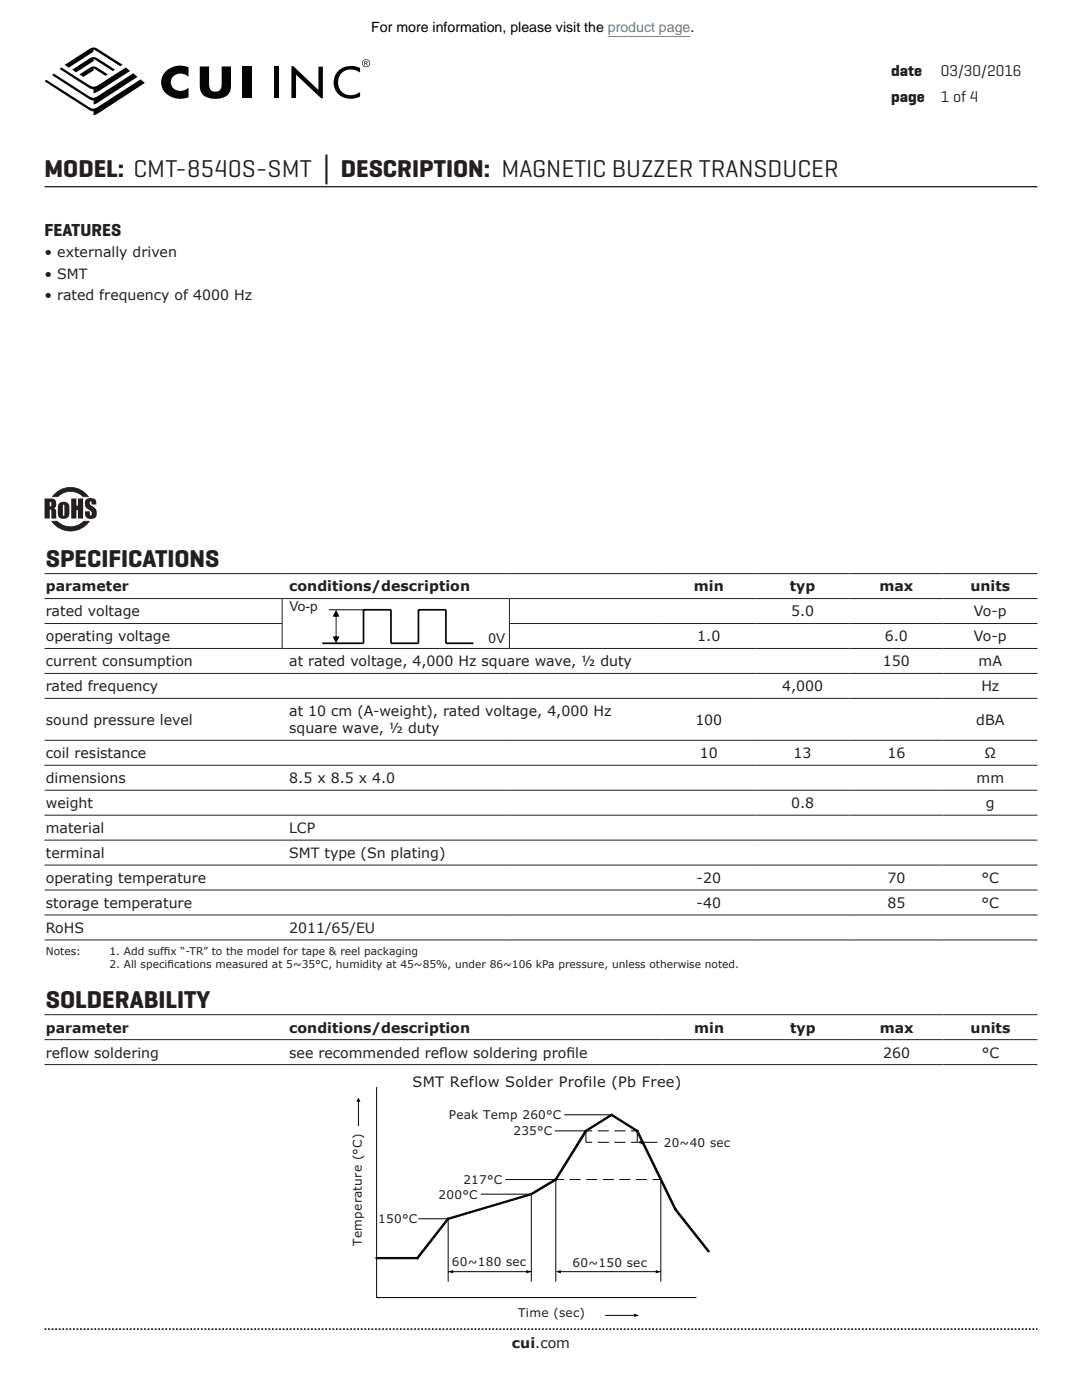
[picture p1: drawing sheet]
<svg xmlns="http://www.w3.org/2000/svg" width="216mm" height="279mm" viewBox="0 0 216 279" stroke-linecap="round" stroke-linejoin="round" font-family="sans-serif">
<path d="M8.9 37.3h198.1" fill="none" stroke="#231f20" stroke-width=".26"/>
<g fill="#040503">
<path d="M15.8 14.9l1.4-.9a2.02 2.02 0 0 1 2-.6l2.3 1.4-.5 .3-2.3-1.4v.4l-2.1 1.3z"/>
<path d="M14.4 13.9l2.8-1.8a2.04 2.04 0 0 1 2-.6l3.8 2.4-.5 .3-3.8-2.4v.4l-3.5 2.2z"/>
<path d="M8.9 16.2l.3-.3 8.2 5.3a1.48 1.48 0 0 0 2.2 .1l8.4-5.5 .9 .7-9.4 6.2-.8 .3v-.8h-.2a43.1 43.1 0 0 1-6.5-4z"/>
<path d="M10.4 15l.3-.3 6.7 4.3a1.48 1.48 0 0 0 2.2 .1l7-4.5 .8 .7-7.9 5.2-.8 .3v-.7l-.2-.1a32.5 32.5 0 0 1-5.6-3.4z"/>
<path d="M11.9 13.7l.4-.2 5.1 3.3a1.69 1.69 0 0 0 2.3 .2l5.4-3.5 .9 .7-6.4 4.1-.9 .3-.1-.8-1-.3z"/>
<path d="M12.9 13l4.4-2.9a1.96 1.96 0 0 1 1.9-.5l5.3 3.3-.5 .3-5.3-3.3v.4l-5 3.2z"/>
<path d="M54.7 13.3h.9v6.3h-.9z"/>
<path d="M58.2 13.2h.4l4.9 4.8v-4.7h.9v6.3h-.3l-5-4.7v4.7h-1z"/>
<path d="M67.5 14.1a3.9 3.9 0 0 1 4.4-.5v.9a2.63 2.63 0 0 0-4.1 .6 2.63 2.63 0 0 0 1.5 3.8h1.5l1.1-.6v1a3.4 3.4 0 0 1-4-.3 3.4 3.4 0 0 1-1.1-3.8z"/>
<path d="M33.2 14.1a4.3 4.3 0 0 1 4.4-.7v2a1.96 1.96 0 0 0-2.3-.6 1.96 1.96 0 0 0-1.2 2.1 2.12 2.12 0 0 0 3.5 .6v1.9a4.1 4.1 0 0 1-5.3-2.1l-.1-.4a3.1 3.1 0 0 1 1-2.8z"/>
<path d="M39.9 13.3h1.8v3.3a1.32 1.32 0 0 0 1.3 1.7 1.32 1.32 0 0 0 1.2-1.7v-3.3h1.9v3.5a2.47 2.47 0 0 1-2.6 2.9 3.2 3.2 0 0 1-3.5-1.5l-.1-.9z"/>
<path d="M48.4 13.3h1.9v6.3h-1.9z"/>
</g>
<path d="M72.8 12.3v.3l.4-.1-.1-.2zM72.7 12.2h.3a.25 .25 0 0 1 .3 .2 .25 .25 0 0 1-.2 .3l.3 .4h-.2l-.3-.4-.1 .4h-.1zM72.4 12.6a.67 .67 0 0 0 1.3 0 .67 .67 0 0 0-1.3 0zM72.2 12.6a.8 .8 0 0 1 1.6 0 .8 .8 0 0 1-1.6 0z" fill="#231f20"/>
<path d="M8.9 265.3h198.1" fill="none" stroke="#231f20" stroke-width=".35" stroke-dasharray=".4 .4 .4 .4 .4 .4" stroke-dashoffset=".7" stroke-linecap="butt"/>
<path d="M72.5 128.4v-6.7h5.5v6.7M89 121.7h-5.5v6.7" fill="none" stroke="#050504" stroke-width=".34"/>
<path d="M65.7 121.7h6.8" fill="none" stroke="#050504" stroke-width=".2"/>
<path d="M67 122.8h.2l-.1 4.5zM67.1 121.7l.6 1.4h-1.3zM66.4 127h1.3l-.6 1.4z" fill="#050504"/>
<path d="M64.3 128.4h8.2M78 128.4h5.5M89 121.7v6.7h5.5" fill="none" stroke="#050504" stroke-width=".34"/>
<g fill="#231f20">
<path d="M14.2 99.5h1v1.4h.4v-1.4h1v4h-1v-1.7h-.4v1.7h-1z"/>
<path d="M17.1 99.7a1.2 1.2 0 0 1 1.4-.3 1.2 1.2 0 0 1 .7 1.3h-.9l-.1-.6a.42 .42 0 0 0-.4 .4 .42 .42 0 0 0 .5 .4 1.48 1.48 0 0 1 .5 2.5 1.23 1.23 0 0 1-1.4 0 1.23 1.23 0 0 1-.4-1.4h.9l.1 .9a.52 .52 0 0 0 .3-.5 .52 .52 0 0 0-.3-.5 1.44 1.44 0 0 1-.9-2.2z"/>
<path d="M10.8 98.7a4.4 4.4 0 0 1 6.8 .4h-1a3.6 3.6 0 0 0-5.1 0h-1z"/>
<path d="M10.3 104h1.1a3.7 3.7 0 0 0 5.3 0h1.1a4.6 4.6 0 0 1-7.5 0z"/>
<path d="M9.9 100.2v.9a.47 .47 0 0 0 .4-.5 .47 .47 0 0 0-.4-.4zM8.9 99.5h.7a1.17 1.17 0 0 1 1.6 .8l-.1 .9-.5 .2a.76 .76 0 0 1 .6 1v1.1h-1v-1.6l-.3-.2v1.8h-1z"/>
<path d="M12.6 100.7v1.9l.1 .4 .1-.2v-1.7v-.3zM11.9 100.4a1.18 1.18 0 0 1 1.3-.2 1.18 1.18 0 0 1 .6 1.2v.8a1.17 1.17 0 0 1-.8 1.3 1.17 1.17 0 0 1-1.4-.8v-1.6z"/>
<path d="M11 98.6l-.4 .5h.9a3.6 3.6 0 0 1 5.1 0h.9a4.3 4.3 0 0 0-6.5-.5zM10.8 98.6a4.3 4.3 0 0 1 6.9 .6h-1.1a3.6 3.6 0 0 0-5.1 0h-1.1z"/>
<path d="M10.5 104.1a4.5 4.5 0 0 0 7.2 0h-1a3.8 3.8 0 0 1-5.3 0zM10.3 104l1.1-.1a3.7 3.7 0 0 0 5.3 0l1.2 .1a4.5 4.5 0 0 1-7.6 0z"/>
</g>
<g fill="none" stroke="#231f20" stroke-width=".2">
<path d="M8.9 119.5h198.1M8.9 114.5h198.1M56.3 119.5v4.8M101.6 119.5v4.8M8.9 129.4h198.1M8.9 124.4h47.5M8.9 134.4h198.1M8.9 139.4h198.1M56.3 124.5v4.8M101.6 124.4h105.4M101.6 124.5v4.8M8.9 147.7h198.1"/>
<path d="M8.9 152.7h198.1M8.9 157.7h198.1M8.9 162.7h198.1M8.9 167.7h198.1M8.9 172.6h198.1M8.9 177.6h198.1M8.9 182.6h198.1M8.9 187.6h198.1M8.9 202.5h198.1M8.9 207.5h198.1M8.9 212.5h198.1"/>
</g>
<path d="M75 251h.1v.2z" fill="#040503"/>
<path d="M75.1 251h-.1l.1 .2" fill="none" stroke="#040503" stroke-width=".2"/>
<path d="M75.1 251h8.2v.2h-8.2z" fill="#040503"/>
<path d="M75.1 251h8.2v.2h-8.2z" fill="none" stroke="#040503" stroke-width=".2"/>
<path d="M83.3 251l.1 .1-.1 .1z" fill="#040503"/>
<path d="M83.3 251l.1 .1-.1 .1" fill="none" stroke="#040503" stroke-width=".2"/>
<path d="M83.1 251l.3 .2h-.2z" fill="#040503"/>
<path d="M83.2 251v.2h.2" fill="none" stroke="#040503" stroke-width=".2"/>
<path d="M89.3 243.1l.2 .2-6.1 7.9-.2-.2z" fill-rule="evenodd" fill="#040503"/>
<path d="M89.3 243.1l.2 .2-6.1 7.9-.2-.2z" fill="none" stroke="#040503" stroke-width=".2"/>
<path d="M89.3 243.1h.2l.1 .2z" fill="#040503"/>
<path d="M89.3 243.1h.2v.2" fill="none" stroke="#040503" stroke-width=".2"/>
<path d="M89.3 243.1l.2 .3-.2-.1z" fill="#040503"/>
<path d="M89.4 243.1l-.1 .2 .2 .1" fill="none" stroke="#040503" stroke-width=".2"/>
<path d="M89.4 243.1l16.6-4.9 .1 .2-16.6 5z" fill-rule="evenodd" fill="#040503"/>
<path d="M89.4 243.1l16.6-4.9 .1 .2-16.6 5z" fill="none" stroke="#040503" stroke-width=".2"/>
<path d="M106 238.2l.2 .1-.1 .1z" fill="#040503"/>
<path d="M106 238.2l.2 .1-.1 .1" fill="none" stroke="#040503" stroke-width=".2"/>
<path d="M110.8 235.3l.2 .2h-.2z" fill="#040503"/>
<path d="M110.8 235.3v.2h.2" fill="none" stroke="#040503" stroke-width=".2"/>
<path d="M116.8 225.6l.3 .1-6.1 9.8-.2-.2z" fill-rule="evenodd" fill="#040503"/>
<path d="M116.8 225.6l.3 .1-6.1 9.8-.2-.2z" fill="none" stroke="#040503" stroke-width=".2"/>
<path d="M116.8 225.6h.2l.1 .1z" fill="#040503"/>
<path d="M116.8 225.6h.2l.1 .1" fill="none" stroke="#040503" stroke-width=".2"/>
<path d="M116.8 225.6l.2 .2h-.2z" fill="#040503"/>
<path d="M116.8 225.6v.1l.2 .1" fill="none" stroke="#040503" stroke-width=".2"/>
<path d="M116.8 225.6l5.1-3.2 .2 .2-5.1 3.2z" fill-rule="evenodd" fill="#040503"/>
<path d="M116.8 225.6l5.1-3.2 .2 .2-5.1 3.2z" fill="none" stroke="#040503" stroke-width=".2"/>
<path d="M121.9 222.4h.2l.1 .1z" fill="#040503"/>
<path d="M121.9 222.4h.3l-.1 .2" fill="none" stroke="#040503" stroke-width=".2"/>
<path d="M121.9 222.4h.2l-.2 .2z" fill="#040503"/>
<path d="M122.1 222.4h-.2v.2" fill="none" stroke="#040503" stroke-width=".2"/>
<path d="M122.1 222.4l5.1 3.2-.1 .2-5.2-3.2z" fill-rule="evenodd" fill="#040503"/>
<path d="M122.1 222.4l5.1 3.2-.1 .2-5.2-3.2z" fill="none" stroke="#040503" stroke-width=".2"/>
<path d="M127.1 225.7l.2-.1v.1l-.2 .1z" fill="#040503"/>
<path d="M75.1 216.9v42.1h63.9M127.2 225.6l.1 .1-.2 .1M83.5 243.2h5.9" fill="none" stroke="#040503" stroke-width=".2"/>
<path d="M127 225.6l.3 .1h-.3z" fill="#040503"/>
<path d="M127.3 225.6h-.2l-.1 .1" fill="none" stroke="#040503" stroke-width=".2"/>
<path d="M127 225.7h.3l7.6 15.6-.3 .1z" fill-rule="evenodd" fill="#040503"/>
<path d="M127 225.7h.3l7.6 15.6-.3 .1z" fill="none" stroke="#040503" stroke-width=".2"/>
<path d="M134.6 241.4l.3-.1-.1 .1z" fill="#040503"/>
<g fill="none" stroke="#040503" stroke-width=".2">
<path d="M95.9 238.3h10.1M106 238.6v17.2M110.9 235.4v20.4M112.6 222.5h9.6M116.9 228h1.3M119.3 228h2.2M122.6 228h2.2M125.9 228h1.2M131.9 235.4v20.4M89.4 243.2v12.6M89.4 253.8h16.6M111.9 253.8h20"/>
<path d="M134.9 241.3l-.1 .1h-.2"/>
</g>
<path d="M126.5 262.2l1 .3-1 .3z" fill="#040503"/>
<path d="M120.7 262.5h6" fill="none" stroke="#040503" stroke-width=".2"/>
<g fill="#040503">
<path d="M130.8 253.5l1.1 .3-1.1 .3z"/>
<path d="M105 253.5l1 .3-1 .3z"/>
<path d="M110.9 253.8l1-.3v.6z"/>
<path d="M89.4 253.8l1-.3v.6z"/>
<path d="M71.5 219l.4 .9h-.8z"/>
</g>
<path d="M71.5 219.7v5M110.7 225.7h7.5M116.9 225.7v2.3M119.3 225.7h2.2M122.6 225.7h2.2M125.9 225.7h1.2v2.3" fill="none" stroke="#040503" stroke-width=".2"/>
<path d="M127.1 228l.4-.1v.1z" fill="#040503"/>
<path d="M127.5 228h3.7" fill="none" stroke="#040503" stroke-width=".2"/>
<path d="M127.1 228l1.1-.4v.7z" fill="#040503"/>
<path d="M134.6 241.2h.3l-.3 .2z" fill="#040503"/>
<path d="M134.9 241.2h-.3v.2" fill="none" stroke="#040503" stroke-width=".2"/>
<path d="M134.6 241.4l.3-.2 6.6 8.4-.3 .2z" fill-rule="evenodd" fill="#040503"/>
<path d="M134.6 241.4l.3-.2 6.6 8.4-.3 .2z" fill="none" stroke="#040503" stroke-width=".2"/>
<path d="M141.2 249.8l.3-.1-.1 .1z" fill="#040503"/>
<path d="M141.5 249.6v.2h-.3" fill="none" stroke="#040503" stroke-width=".2"/>
<path d="M105.9 238.2l.2 .2h-.2z" fill="#040503"/>
<path d="M105.9 238.2v.2h.2" fill="none" stroke="#040503" stroke-width=".2"/>
<path d="M105.9 238.2l4.9-2.9 .2 .2-4.9 2.9z" fill-rule="evenodd" fill="#040503"/>
<path d="M105.9 238.2l4.9-2.9 .2 .2-4.9 2.9z" fill="none" stroke="#040503" stroke-width=".2"/>
<path d="M110.8 235.3h.2v.2z" fill="#040503"/>
<path d="M100.8 235.4h11.8M110.8 235.3h.2v.2M113.6 235.4h2.2M117 235.4h2.2M120.3 235.4h2.2M123.6 235.4h2.2M126.9 235.4h2.2M130.2 235.4h1.7" fill="none" stroke="#040503" stroke-width=".2"/>
<path d="M121.3 7.3h16.5" fill="none" stroke="#4582a4" stroke-width=".2"/>
<g font-size="4.9" fill="#231f20">
<text x="8.9" y="35.3">MODEL: CMT-8540S-SMT │ DESCRIPTION: MAGNETIC BUZZER TRANSDUCER</text>
<text x="9.1" y="113.1">SPECIFICATIONS</text>
<text x="9.1" y="201.1">SOLDERABILITY</text>
</g>
<text font-size="3.5" fill="#231f20" x="8.9" y="47.1">FEATURES</text>
<g font-size="3.2" fill="#231f20">
<text x="177.8" y="15.1">date</text>
<text x="187.7" y="15.1">03/30/2016</text>
<text x="177.8" y="20.4">page</text>
<text x="187.7" y="20.4">1 of 4</text>
</g>
<text font-size="2.9" fill="#231f20" x="82.3" y="216.9">SMT Reflow Solder Profile (Pb Free)</text>
<text font-size="2.8" x="74.1" y="6.4">For more information, please visit the product page.</text>
<g font-size="2.8" fill="#231f20">
<text x="8.9" y="51.4">• externally driven</text>
<text x="8.9" y="55.6">• SMT</text>
<text x="8.9" y="59.8">• rated frequency of 4000 Hz</text>
<text x="9.1" y="118">parameter</text>
<text x="57.7" y="118">conditions/description</text>
<text x="138.5" y="118">min</text>
<text x="157.6" y="118">typ</text>
<text x="175.5" y="118">max</text>
<text x="193.6" y="118">units</text>
<text x="9.1" y="123">rated voltage</text>
<text x="157.8" y="123">5.0</text>
<text x="194.3" y="123">Vo-p</text>
<text x="9.1" y="128">operating voltage</text>
<text x="139.1" y="128">1.0</text>
<text x="176.6" y="128">6.0</text>
<text x="194.3" y="128">Vo-p</text>
<text x="9.1" y="133">current consumption</text>
<text x="9.1" y="138">rated frequency</text>
<text x="57.7" y="133">at rated voltage, 4,000 Hz square wave, ½ duty</text>
<text x="156.1" y="138">4,000</text>
<text x="176.2" y="133">150</text>
<text x="195.3" y="133">mA</text>
<text x="195.8" y="138">Hz</text>
<text x="57.7" y="142.9">at 10 cm (A-weight), rated voltage, 4,000 Hz</text>
<text x="9.1" y="144.6">sound pressure level</text>
<text x="57.7" y="146.3">square wave, ½ duty</text>
<text x="138.7" y="144.6">100</text>
<text x="194.8" y="144.6">dBA</text>
<text x="9.1" y="151.3">coil resistance</text>
<text x="139.6" y="151.3">10</text>
<text x="158.4" y="151.3">13</text>
<text x="177.1" y="151.3">16</text>
<text x="196.5" y="151.3">Ω</text>
<text x="9.1" y="156.3">dimensions</text>
<text x="9.1" y="161.3">weight</text>
<text x="57.7" y="156.3">8.5 x 8.5 x 4.0</text>
<text x="157.8" y="161.3">0.8</text>
<text x="194.9" y="156.3">mm</text>
<text x="196.7" y="161.3">g</text>
<text x="9.1" y="166.3">material</text>
<text x="57.7" y="166.3">LCP</text>
<text x="9.1" y="171.2">terminal</text>
<text x="57.7" y="171.2">SMT type (Sn plating)</text>
<text x="9.1" y="176.2">operating temperature</text>
<text x="139" y="176.2">-20</text>
<text x="177.1" y="176.2">70</text>
<text x="195.9" y="176.2">°C</text>
<text x="9.1" y="181.2">storage temperature</text>
<text x="139" y="181.2">-40</text>
<text x="177.1" y="181.2">85</text>
<text x="195.9" y="181.2">°C</text>
<text x="9.1" y="186.2">RoHS</text>
<text x="57.7" y="186.2">2011/65/EU</text>
<text x="9.1" y="206.1">parameter</text>
<text x="57.7" y="206.1">conditions/description</text>
<text x="138.5" y="206.1">min</text>
<text x="157.7" y="206.1">typ</text>
<text x="175.6" y="206.1">max</text>
<text x="193.7" y="206.1">units</text>
<text x="9.1" y="211.1">ref</text>
<text x="12" y="211.1">low soldering</text>
<text x="57.7" y="211.1">see recommended ref</text>
<text x="87.7" y="211.1">low soldering prof</text>
<text x="113" y="211.1">ile</text>
<text x="176.2" y="211.1">260</text>
<text x="195.9" y="211.1">°C</text>
<text x="102.2" y="269">cui.com</text>
</g>
<g font-size="2.7" fill="#231f20">
<text x="57.8" y="122">Vo-p</text>
<text x="97.5" y="128.3">0V</text>
</g>
<g font-size="2.4" fill="#231f20">
<text x="89.6" y="223.3">Peak Temp 260°C</text>
<text x="102.5" y="226.5">235°C</text>
<text x="132.5" y="228.8">20~40 sec</text>
<text x="87.5" y="239.2">200°C</text>
<text x="92.5" y="236.3">217°C</text>
<text x="75.5" y="244.1">150°C</text>
<text x="72.2" y="248.6" transform="rotate(-90 72.2 248.6)">Temperature (°C)</text>
<text x="90.2" y="252.7">60~180 sec</text>
<text x="114.3" y="252.8">60~150 sec</text>
<text x="103.4" y="262.9">Time (sec)</text>
</g>
<g font-size="2.1" fill="#231f20">
<text x="9.1" y="190.6">Notes:</text>
<text x="21.8" y="190.6">1. Add suff</text>
<text x="32.7" y="190.6">ix “-TR” to the model for tape &amp; reel packaging</text>
<text x="21.8" y="193.2">2. All specif</text>
<text x="33.4" y="193.2">ications measured at 5~35°C, humidity at 45~85%, under 86~106 kPa pressure, unless otherwise noted.</text>
</g>
</svg>
